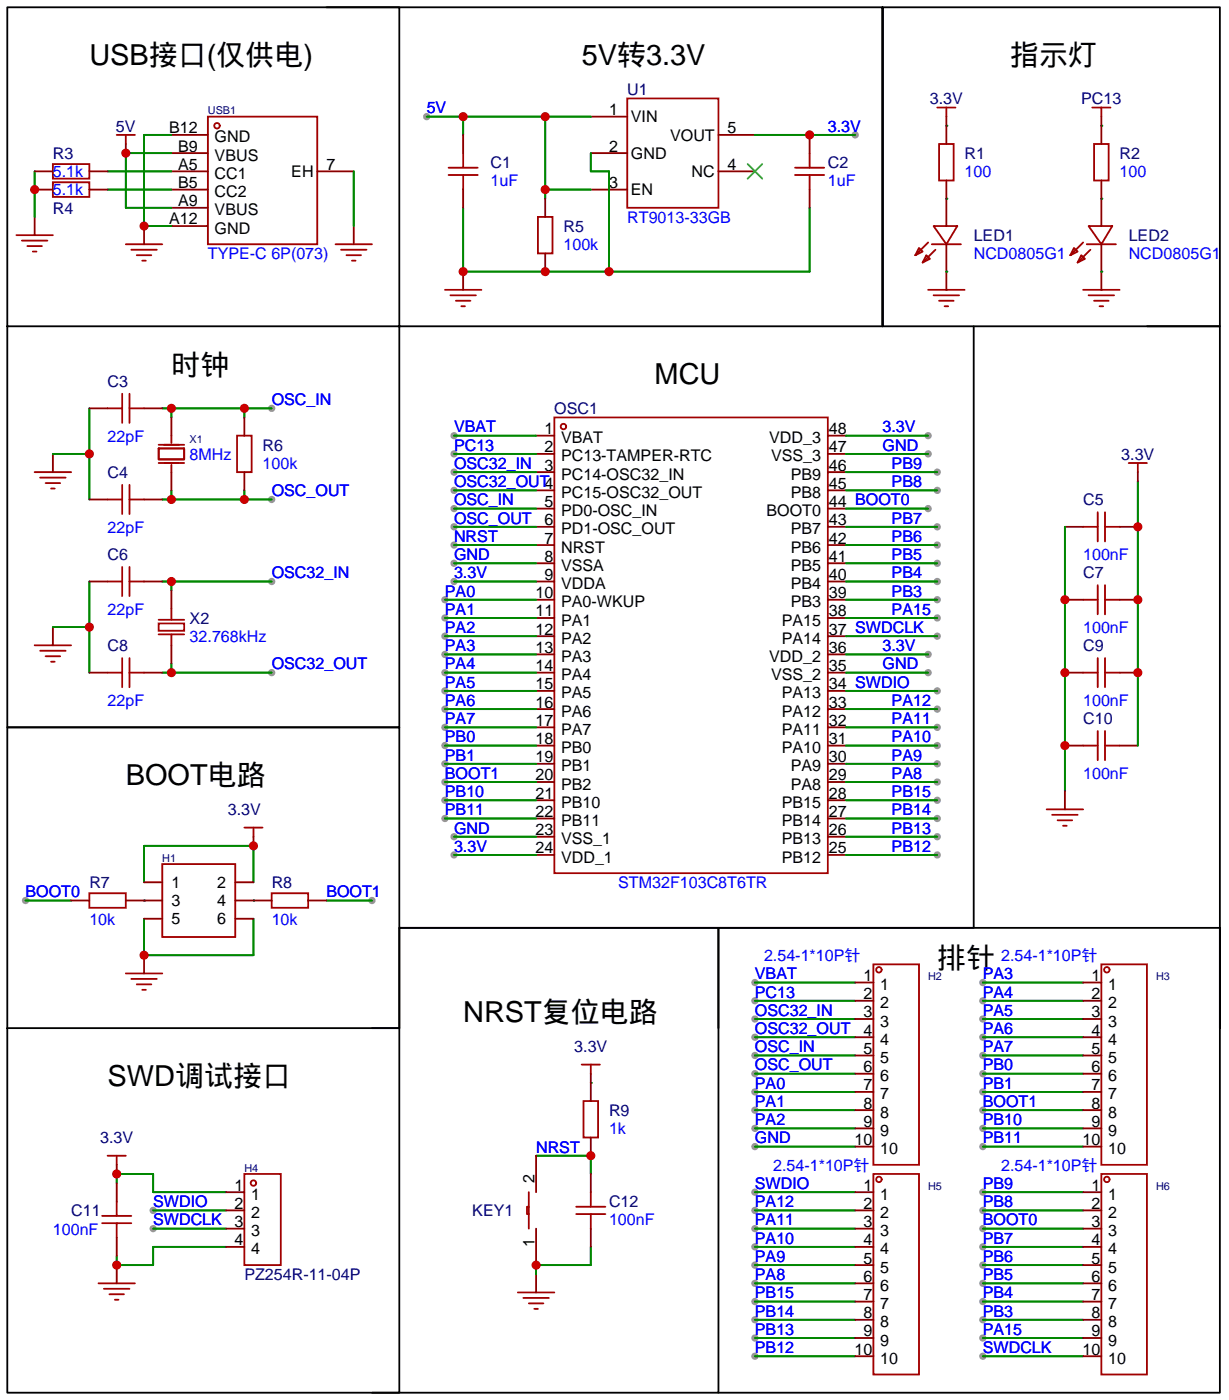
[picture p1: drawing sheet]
<svg xmlns="http://www.w3.org/2000/svg" width="171mm" height="195mm" viewBox="0 0 171 195" stroke-linecap="round" stroke-linejoin="round" font-family="sans-serif">
<g fill="#999">
<circle cx="37.8" cy="81" r=".51"/>
<circle cx="37.8" cy="93.7" r=".51"/>
<circle cx="63.2" cy="60.7" r=".51"/>
<circle cx="63.2" cy="65.8" r=".51"/>
<circle cx="63.2" cy="68.3" r=".51"/>
<circle cx="63.2" cy="70.9" r=".51"/>
<circle cx="63.2" cy="73.4" r=".51"/>
<circle cx="63.2" cy="75.9" r=".51"/>
<circle cx="62" cy="83.6" r=".51"/>
<circle cx="62" cy="86.1" r=".51"/>
<circle cx="62" cy="88.6" r=".51"/>
<circle cx="62" cy="91.2" r=".51"/>
<circle cx="62" cy="93.7" r=".51"/>
<circle cx="62" cy="96.3" r=".51"/>
<circle cx="62" cy="98.8" r=".51"/>
<circle cx="62" cy="101.3" r=".51"/>
<circle cx="62" cy="103.9" r=".51"/>
<circle cx="62" cy="106.4" r=".51"/>
<circle cx="62" cy="109" r=".51"/>
<circle cx="62" cy="114" r=".51"/>
<circle cx="62" cy="111.5" r=".51"/>
<circle cx="130.6" cy="65.8" r=".51"/>
<circle cx="130.6" cy="68.3" r=".51"/>
<circle cx="129.3" cy="70.9" r=".51"/>
<circle cx="130.6" cy="73.4" r=".51"/>
<circle cx="130.6" cy="75.9" r=".51"/>
<circle cx="130.6" cy="78.5" r=".51"/>
<circle cx="130.6" cy="81" r=".51"/>
<circle cx="130.6" cy="83.6" r=".51"/>
<circle cx="130.6" cy="86.1" r=".51"/>
<circle cx="130.6" cy="88.6" r=".51"/>
<circle cx="130.6" cy="96.3" r=".51"/>
<circle cx="130.6" cy="98.8" r=".51"/>
<circle cx="130.6" cy="101.3" r=".51"/>
<circle cx="130.6" cy="103.9" r=".51"/>
<circle cx="130.6" cy="106.4" r=".51"/>
<circle cx="130.6" cy="109" r=".51"/>
<circle cx="130.6" cy="114" r=".51"/>
<circle cx="130.6" cy="116.6" r=".51"/>
<circle cx="130.6" cy="119.1" r=".51"/>
<circle cx="130.6" cy="111.5" r=".51"/>
<circle cx="37.8" cy="56.9" r=".51"/>
<circle cx="37.8" cy="69.6" r=".51"/>
<circle cx="105.2" cy="136.9" r=".51"/>
<circle cx="105.2" cy="139.4" r=".51"/>
<circle cx="105.2" cy="142" r=".51"/>
<circle cx="105.2" cy="144.5" r=".51"/>
<circle cx="105.2" cy="147.1" r=".51"/>
<circle cx="105.2" cy="149.6" r=".51"/>
<circle cx="105.2" cy="152.1" r=".51"/>
<circle cx="105.2" cy="154.7" r=".51"/>
<circle cx="105.2" cy="157.2" r=".51"/>
<circle cx="105.2" cy="159.8" r=".51"/>
<circle cx="63.2" cy="78.5" r=".51"/>
<circle cx="63.2" cy="81" r=".51"/>
<circle cx="129.3" cy="63.2" r=".51"/>
<circle cx="129.3" cy="60.7" r=".51"/>
<circle cx="129.3" cy="93.7" r=".51"/>
<circle cx="129.3" cy="91.2" r=".51"/>
<circle cx="21.3" cy="168.7" r=".51"/>
<circle cx="21.3" cy="171.2" r=".51"/>
<circle cx="51.8" cy="125.5" r=".51"/>
<circle cx="3.6" cy="125.5" r=".51"/>
<circle cx="63.2" cy="63.2" r=".51"/>
<circle cx="63.2" cy="116.6" r=".51"/>
<circle cx="63.2" cy="119.1" r=".51"/>
<circle cx="136.9" cy="136.9" r=".51"/>
<circle cx="136.9" cy="139.4" r=".51"/>
<circle cx="136.9" cy="142" r=".51"/>
<circle cx="136.9" cy="144.5" r=".51"/>
<circle cx="136.9" cy="147.1" r=".51"/>
<circle cx="136.9" cy="149.6" r=".51"/>
<circle cx="136.9" cy="152.1" r=".51"/>
<circle cx="136.9" cy="154.7" r=".51"/>
<circle cx="136.9" cy="157.2" r=".51"/>
<circle cx="136.9" cy="159.8" r=".51"/>
<circle cx="105.2" cy="166.1" r=".51"/>
<circle cx="105.2" cy="168.7" r=".51"/>
<circle cx="105.2" cy="171.2" r=".51"/>
<circle cx="105.2" cy="173.7" r=".51"/>
<circle cx="105.2" cy="176.3" r=".51"/>
<circle cx="105.2" cy="178.8" r=".51"/>
<circle cx="105.2" cy="181.4" r=".51"/>
<circle cx="105.2" cy="183.9" r=".51"/>
<circle cx="105.2" cy="186.4" r=".51"/>
<circle cx="105.2" cy="189" r=".51"/>
<circle cx="136.9" cy="166.1" r=".51"/>
<circle cx="136.9" cy="168.7" r=".51"/>
<circle cx="136.9" cy="171.2" r=".51"/>
<circle cx="136.9" cy="173.7" r=".51"/>
<circle cx="136.9" cy="176.3" r=".51"/>
<circle cx="136.9" cy="178.8" r=".51"/>
<circle cx="136.9" cy="181.4" r=".51"/>
<circle cx="136.9" cy="183.9" r=".51"/>
<circle cx="136.9" cy="186.4" r=".51"/>
<circle cx="136.9" cy="189" r=".51"/>
<circle cx="119.1" cy="18.8" r=".51"/>
<circle cx="59.4" cy="16.3" r=".51"/>
</g>
<g fill="none" stroke="#a10000" stroke-width=".25">
<path d="M16.3 18.8h2.5M17.5 18.8v1.3M29 16.3h15.2v17.7h-15.2zM87.4 13.7h12.7v15.3h-12.7zM130.6 15h2.5M131.8 15v1.3M152.1 15h2.6M153.4 15v1.3M2.3 32.8h5.1M3 33.5h3.6M3.8 34.3h2M4.6 35.1h.5"/>
<path d="M7.4 22.9h5v2h-5zM7.4 25.4h5v2h-5zM17.5 34h5.1M18.3 34.8h3.5M19 35.6h2.1M19.8 36.3h.5M46.7 34h5.1M47.5 34.8h3.6M48.3 35.6h2M49 36.3h.5M62.5 24.4h4M62.5 23.4h4"/>
<path d="M64.5 21.3v2.1M64.5 24.4v2M74.9 30.2h2.1v5.1h-2.1zM110.7 24.4h4.1M110.7 23.4h4.1M112.8 21.3v2.1M112.8 24.4v2M128 34.5l.5 .6-1 .5zM129 35.6l.5 .5-1 .5zM129.3 33.8l-1.8 1.8M129.8 34h4.1M130 31.5h3.3l-1.5 2.5z"/>
<path d="M130.3 34.8l-1.8 1.8M130.8 20.1h2v5h-2zM149.6 34.5l.5 .6-1 .5zM150.6 35.6l.5 .5-1 .5zM150.9 33.8l-1.8 1.8M151.4 34h4M151.6 31.5h3.3l-1.5 2.5zM151.9 34.8l-1.8 1.8M152.4 20.1h2v5h-2zM15 56.9h2M17 54.9v4M18 56.9h2.1"/>
<path d="M18 54.9v4M62 40.4h5.1M62.7 41.1h3.6M63.5 41.9h2M64.3 42.7h.5M77.2 58.2h38.1v63.5h-38.1zM129.3 40.4h5.1M130 41.1h3.6M130.8 41.9h2M131.6 42.7h.5M150.9 40.4h5.1M151.6 41.1h3.6"/>
<path d="M152.4 41.9h2M153.2 42.7h.5M4.8 65.8h5.1M5.6 66.5h3.5M6.3 67.3h2.1M7.1 68.1h.5M15 69.6h2M17 67.6v4M17 79v4.1M18 67.6v4M18 79v4.1M18 69.6h2.1"/>
<path d="M22.1 62.5h3.6v1.5h-3.6zM22.1 64.5h3.6M22.1 62h3.6M23.9 60.7v1M23.9 64.8v1M33 60.7h2.1v5.1h-2.1zM150.9 73.4h2M152.9 71.4v4M153.9 73.4h2.1M153.9 71.4v4M157.2 64.5h2.6M158.5 64.5v1.3"/>
<path d="M4.8 89.9h5.1M5.6 90.7h3.5M6.3 91.4h2.1M7.1 92.2h.5M15 81h2M15 93.7h2M17 91.7v4.1M18 91.7v4.1M18 81h2.1M18 93.7h2.1M22.1 86.9h3.6v1h-3.6zM22.1 88.4h3.6"/>
<path d="M22.1 86.4h3.6M23.9 84.8v1.6M23.9 88.4v1.5M150.9 93.7h2M150.9 83.6h2M152.9 81.5v4.1M152.9 91.7v4.1M153.9 93.7h2.1M153.9 81.5v4.1M153.9 91.7v4.1M153.9 83.6h2.1M34 115.3h2.6"/>
<path d="M35.3 115.3v1.3M145.8 112.8h5.1M146.6 113.5h3.5M147.3 114.3h2.1M148.1 115.1h.5M150.9 103.9h2M152.9 101.9v4M153.9 101.9v4M153.9 103.9h2.1M12.4 124.5h5.1v2h-5.1zM17.5 135.6h5.1M18.3 136.4h3.5"/>
<path d="M19 137.2h2.1M19.8 137.9h.5M22.6 120.4h10.2v10.2h-10.2zM37.8 124.5h5.1v2h-5.1zM121.7 134.4h6.3v27.9h-6.3zM153.4 134.4h6.4v27.9h-6.4zM81 148.3h2.6M81.3 153.4h2v5.1h-2zM82.3 148.3v1.3M13.7 178.8h5.1M14.2 170.4h4.1M14.2 169.4h4.1"/>
<path d="M14.5 179.6h3.5M15 161h2.5M16.3 161v1.3M16.3 167.4v2M16.3 170.4v2.1M34 163.6h5.1v12.7h-5.1zM73.7 168.1h-.3v1.1h.3M73.7 166.1v5.1M80.3 168.1h4M80.3 169.2h4M82.3 166.1v2M82.3 169.2v2"/>
<path d="M121.7 163.6h6.3v27.9h-6.3zM153.4 163.6h6.4v27.9h-6.4zM15.2 180.3h2.1M16 181.1h.5M72.1 180.1h5.1M72.9 180.8h3.6M73.7 181.6h2M74.4 182.4h.5"/>
<circle cx="30.2" cy="17.5" r=".38"/>
<circle cx="78.5" cy="59.4" r=".38"/>
<circle cx="122.4" cy="135.1" r=".38"/>
<circle cx="154.2" cy="135.1" r=".38"/>
<circle cx="35.3" cy="164.8" r=".38"/>
<circle cx="122.4" cy="164.3" r=".38"/>
<circle cx="154.2" cy="164.3" r=".38"/>
</g>
<g fill="none" stroke="#870000" stroke-width=".25">
<path d="M23.9 18.8h5.1M64.5 18.8v2.5M82.3 16.3h5.1M100.1 18.8h5.1M112.8 18.8v2.5M131.8 16.3v3.8M153.4 16.3v3.8M4.8 23.9h2.6M4.8 26.4h2.6M4.8 30.2v2.6M12.4 23.9h2.6M12.4 26.4h2.6"/>
<path d="M17.5 20.1v1.2M20.1 31.5v2.5M23.9 23.9h5.1M23.9 31.5h5.1M23.9 29h5.1M23.9 26.4h5.1M23.9 21.3h5.1M44.2 23.9h5.1M49.3 31.5v2.5M64.5 26.4v2.6M64.5 37.8v2.6M75.9 27.7v2.5"/>
<path d="M75.9 35.3v2.5M82.3 26.4h5.1M82.3 21.3h5.1M100.1 23.9h5.1M112.8 26.4v2.6M131.8 25.1v6.4M131.8 34v6.4M153.4 25.1v6.4M153.4 34v6.4M12.4 56.9h2.6M20.1 56.9h2.5M23.9 58.2v2.5"/>
<path d="M34 58.2v2.5M7.4 63.2v2.6M12.4 69.6h2.6M20.1 69.6h2.5M23.9 65.8v2.5M34 65.8v2.5M74.7 60.7h2.5M74.7 63.2h2.5M74.7 65.8h2.5M74.7 68.3h2.5M74.7 70.9h2.5M74.7 73.4h2.5"/>
<path d="M74.7 75.9h2.5M74.7 78.5h2.5M115.3 60.7h2.6M115.3 63.2h2.6M115.3 65.8h2.6M115.3 68.3h2.6M115.3 70.9h2.6M115.3 73.4h2.6M115.3 75.9h2.6M115.3 78.5h2.6M148.3 73.4h2.6M156 73.4h2.5"/>
<path d="M158.5 65.8v1.3M7.4 87.4v2.5M12.4 81h2.6M12.4 93.7h2.6M20.1 81h2.5M20.1 93.7h2.5M23.9 82.3v2.5M23.9 89.9v2.6M74.7 81h2.5M74.7 83.6h2.5M74.7 86.1h2.5M74.7 88.6h2.5"/>
<path d="M74.7 91.2h2.5M74.7 93.7h2.5M74.7 96.3h2.5M74.7 98.8h2.5M115.3 81h2.6M115.3 83.6h2.6M115.3 86.1h2.6M115.3 88.6h2.6M115.3 91.2h2.6M115.3 93.7h2.6M115.3 96.3h2.6M115.3 98.8h2.6"/>
<path d="M148.3 83.6h2.6M148.3 93.7h2.6M156 83.6h2.5M156 93.7h2.5M35.3 116.6v1.3M74.7 101.3h2.5M74.7 103.9h2.5M74.7 106.4h2.5M74.7 109h2.5M74.7 111.5h2.5M74.7 114h2.5M74.7 116.6h2.5"/>
<path d="M74.7 119.1h2.5M115.3 101.3h2.6M115.3 103.9h2.6M115.3 106.4h2.6M115.3 109h2.6M115.3 111.5h2.6M115.3 114h2.6M115.3 116.6h2.6M115.3 119.1h2.6M148.3 103.9h2.6M148.3 110.2v2.6M156 103.9h2.5"/>
<path d="M9.9 125.5h2.5M17.5 125.5h5.1M20.1 133.1v2.5M20.1 122.9h2.5M20.1 128h2.5M32.8 122.9h2.5M32.8 125.5h5M32.8 128h2.5M42.9 125.5h2.6M119.1 136.9h2.6M119.1 139.4h2.6M150.9 136.9h2.5"/>
<path d="M150.9 139.4h2.5M82.3 149.6v3.8M82.3 158.5v2.5M119.1 142h2.6M119.1 144.5h2.6M119.1 147.1h2.6M119.1 149.6h2.6M119.1 152.1h2.6M119.1 154.7h2.6M119.1 157.2h2.6M119.1 159.8h2.6M150.9 142h2.5"/>
<path d="M150.9 144.5h2.5M150.9 147.1h2.5M150.9 149.6h2.5M150.9 152.1h2.5M150.9 154.7h2.5M150.9 157.2h2.5M150.9 159.8h2.5M16.3 162.3v1.3M16.3 164.8v2.6M16.3 172.5v2.5M16.3 176.3v2.5M31.5 166.1h2.5"/>
<path d="M31.5 168.7h2.5M31.5 171.2h2.5M31.5 173.7h2.5M74.7 161v5.1M74.7 171.2v5.1M74.7 177.5v2.6M82.3 163.6v2.5M82.3 171.2v2.5M119.1 166.1h2.6M119.1 168.7h2.6M119.1 171.2h2.6M119.1 173.7h2.6"/>
<path d="M119.1 176.3h2.6M119.1 178.8h2.6M150.9 166.1h2.5M150.9 168.7h2.5M150.9 171.2h2.5M150.9 173.7h2.5M150.9 176.3h2.5M150.9 178.8h2.5M119.1 181.4h2.6M119.1 183.9h2.6M119.1 186.4h2.6M119.1 189h2.6"/>
<path d="M150.9 181.4h2.5M150.9 183.9h2.5M150.9 186.4h2.5M150.9 189h2.5"/>
</g>
<g fill="none" stroke="#008700" stroke-width=".25">
<path d="M23.9 18.8h-3.8v12.7h3.8M59.4 16.3h22.9M64.5 16.3v2.5M75.9 16.3v11.4M105.2 18.8h13.9M131.8 17.5h.1M153.4 17.5h.1M4.8 23.9v6.3M15 26.4h8.9M15 23.9h8.9M23.9 21.3h-6.4v7.7h6.4M49.3 23.9v7.6"/>
<path d="M64.5 29v8.8h48.3v-8.8M75.9 26.4h6.4M82.3 21.3v2.6h2.5v13.9M131.8 37.8h.1M131.8 27.7h.1M153.4 37.8h.1M153.4 27.7h.1M12.4 56.9v12.7M22.6 56.9h15.2M23.9 56.9v1.3M34 56.9v1.3M7.4 63.2h5"/>
<path d="M22.6 69.6h15.2M23.9 68.3v1.3M34 68.3v1.3M63.2 60.7h11.5M63.2 65.8h11.5M63.2 68.3h11.5M63.2 70.9h11.5M63.2 73.4h11.5M63.2 75.9h11.5M63.2 78.5h11.5M63.2 63.2h11.5M117.9 60.7h11.4"/>
<path d="M117.9 65.8h12.7M117.9 68.3h12.7M117.9 70.9h11.4M117.9 73.4h12.7M117.9 75.9h12.7M117.9 78.5h12.7M117.9 63.2h11.4M148.3 73.4v36.8M158.5 67.1v36.8M7.4 87.4h5M12.4 81v12.7M22.6 81h15.2"/>
<path d="M22.6 93.7h15.2M23.9 81v1.3M23.9 92.5v1.2M62 93.7h12.7M62 83.6h12.7M62 86.1h12.7M62 88.6h12.7M62 91.2h12.7M62 96.3h12.7M62 98.8h12.7M63.2 81h11.5M117.9 81h12.7"/>
<path d="M117.9 93.7h11.4M117.9 83.6h12.7M117.9 86.1h12.7M117.9 88.6h12.7M117.9 91.2h11.4M117.9 96.3h12.7M117.9 98.8h12.7M62 101.3h12.7M62 103.9h12.7M62 106.4h12.7M62 109h12.7M62 114h12.7"/>
<path d="M62 111.5h12.7M63.2 116.6h11.5M63.2 119.1h11.5M117.9 101.3h12.7M117.9 103.9h12.7M117.9 106.4h12.7M117.9 109h12.7M117.9 114h12.7M117.9 111.5h12.7M117.9 116.6h12.7M117.9 119.1h12.7M3.6 125.5h6.3"/>
<path d="M20.1 125.5h.1M20.1 122.9v-5h15.2v5M20.1 128v5.1h15.2v-5.1M35.3 125.5h.1M45.5 125.5h6.3M105.2 136.9h13.9M105.2 139.4h13.9M136.9 136.9h14M136.9 139.4h14M82.3 150.9h.1M105.2 142h13.9M105.2 144.5h13.9"/>
<path d="M105.2 147.1h13.9M105.2 149.6h13.9M105.2 152.1h13.9M105.2 154.7h13.9M105.2 157.2h13.9M105.2 159.8h13.9M136.9 142h14M136.9 144.5h14M136.9 147.1h14M136.9 149.6h14M136.9 152.1h14M136.9 154.7h14"/>
<path d="M136.9 157.2h14M136.9 159.8h14M16.3 164.8v-1.2h5v2.5h10.2M21.3 168.7h10.2M21.3 171.2h10.2M31.5 173.7h-10.2v2.6h-5v-1.3M74.7 161h7.6v2.6M82.3 173.7v2.6h-7.6v1.2M105.2 176.3h13.9M105.2 168.7h13.9M105.2 166.1h13.9M105.2 171.2h13.9"/>
<path d="M105.2 173.7h13.9M105.2 178.8h13.9M136.9 176.3h14M136.9 168.7h14M136.9 166.1h14M136.9 171.2h14M136.9 173.7h14M136.9 178.8h14M105.2 181.4h13.9M105.2 183.9h13.9M105.2 186.4h13.9M105.2 189h13.9"/>
<path d="M136.9 181.4h14M136.9 183.9h14M136.9 186.4h14M136.9 189h14"/>
</g>
<path d="M45.5 1h77.4v44.5v-44.5h47v44.5h-10.1M1 45.5v-44.5h54.6v44.5h-54.6v55.8h54.6v-55.8h114.3v97.8v-14h-69.8v14M135.6 45.5v83.8h-80M1 143.3h54.6v50.8h-54.6zM1 143.3v-42h54.6v42h-3.8M55.6 143.3v-14h44.5v64.8h-48.3M169.9 143.3v50.8h-69.8" fill="none" stroke="#000" stroke-width=".25"/>
<path d="M104.1 22.9l2.1 2M106.2 22.9l-2.1 2" fill="none" stroke="#3c3" stroke-width=".25"/>
<g fill="#c00">
<circle cx="23.9" cy="81" r=".63"/>
<circle cx="23.9" cy="93.7" r=".63"/>
<circle cx="23.9" cy="56.9" r=".63"/>
<circle cx="34" cy="56.9" r=".63"/>
<circle cx="23.9" cy="69.6" r=".63"/>
<circle cx="34" cy="69.6" r=".63"/>
<circle cx="82.3" cy="161" r=".63"/>
<circle cx="12.4" cy="63.2" r=".63"/>
<circle cx="12.4" cy="87.4" r=".63"/>
<circle cx="74.7" cy="176.3" r=".63"/>
<circle cx="16.3" cy="163.6" r=".63"/>
<circle cx="16.3" cy="176.3" r=".63"/>
<circle cx="35.3" cy="117.9" r=".63"/>
<circle cx="20.1" cy="133.1" r=".63"/>
<circle cx="20.1" cy="31.5" r=".63"/>
<circle cx="17.5" cy="21.3" r=".63"/>
<circle cx="4.8" cy="26.4" r=".63"/>
<circle cx="158.5" cy="73.4" r=".63"/>
<circle cx="158.5" cy="83.6" r=".63"/>
<circle cx="158.5" cy="93.7" r=".63"/>
<circle cx="148.3" cy="103.9" r=".63"/>
<circle cx="148.3" cy="93.7" r=".63"/>
<circle cx="148.3" cy="83.6" r=".63"/>
<circle cx="112.8" cy="18.8" r=".63"/>
<circle cx="75.9" cy="37.8" r=".63"/>
<circle cx="64.5" cy="37.8" r=".63"/>
<circle cx="84.8" cy="37.8" r=".63"/>
<circle cx="64.5" cy="16.3" r=".63"/>
<circle cx="75.9" cy="16.3" r=".63"/>
<circle cx="75.9" cy="26.4" r=".63"/>
</g>
<g font-size="4">
<text x="12.4" y="9.1">USB接口(仅供电)</text>
<text x="81" y="9.1">5V转3.3V</text>
<text x="140.7" y="9.1">指示灯</text>
<text x="23.9" y="52.3">时钟</text>
<text x="91.2" y="53.5">MCU</text>
<text x="17.5" y="109.4">BOOT电路</text>
<text x="130.6" y="134.8">排针</text>
<text x="64.5" y="142.4">NRST复位电路</text>
<text x="15" y="151.3">SWD调试接口</text>
</g>
<g font-size="2.2" fill="#00f">
<text x="59.4" y="15.8">5V</text>
<text x="115.3" y="18.3">3.3V</text>
<text x="7.4" y="24.7">5.1k</text>
<text x="7.4" y="27.2">5.1k</text>
<text x="68.3" y="26">1uF</text>
<text x="115.3" y="26">1uF</text>
<text x="134.4" y="24.7">100</text>
<text x="156" y="24.7">100</text>
<text x="78.5" y="34.9">100k</text>
<text x="87.4" y="31">RT9013-33GB</text>
<text x="29" y="36.1">TYPE-C 6P(073)</text>
<text x="135.6" y="36.1">NCD0805G1</text>
<text x="157.2" y="36.1">NCD0805G1</text>
<text x="37.8" y="56.4">OSC_IN</text>
<text x="15" y="61.5">22pF</text>
<text x="26.4" y="64.1">8MHz</text>
<text x="36.6" y="65.3">100k</text>
<text x="63.2" y="60.3">VBAT</text>
<text x="63.2" y="65.3">OSC32_IN</text>
<text x="63.2" y="62.8">PC13</text>
<text x="122.9" y="62.8">GND</text>
<text x="122.9" y="60.3">3.3V</text>
<text x="124.2" y="65.3">PB9</text>
<text x="37.8" y="69.1">OSC_OUT</text>
<text x="63.2" y="67.9">OSC32_OUT4</text>
<text x="63.2" y="70.4">OSC_IN</text>
<text x="124.2" y="67.9">PB8</text>
<text x="15" y="74.2">22pF</text>
<text x="63.2" y="73">OSC_OUT</text>
<text x="63.2" y="75.5">NRST</text>
<text x="124.2" y="73">PB7</text>
<text x="124.2" y="75.5">PB6</text>
<text x="37.8" y="80.6">OSC32_IN</text>
<text x="62" y="83.1">PA0</text>
<text x="63.2" y="78">GND</text>
<text x="63.2" y="80.6">3.3V</text>
<text x="124.2" y="78">PB5</text>
<text x="124.2" y="80.6">PB4</text>
<text x="124.2" y="83.1">PB3</text>
<text x="150.9" y="78">100nF</text>
<text x="15" y="85.7">22pF</text>
<text x="26.4" y="89.5">32.768kHz</text>
<text x="62" y="85.7">PA1</text>
<text x="62" y="88.2">PA2</text>
<text x="124.2" y="85.7">PA15</text>
<text x="150.9" y="88.2">100nF</text>
<text x="37.8" y="93.3">OSC32_OUT</text>
<text x="62" y="90.7">PA3</text>
<text x="62" y="93.3">PA4</text>
<text x="62" y="95.8">PA5</text>
<text x="122.9" y="93.3">GND</text>
<text x="122.9" y="90.7">3.3V</text>
<text x="15" y="98.4">22pF</text>
<text x="62" y="98.4">PA6</text>
<text x="62" y="100.9">PA7</text>
<text x="124.2" y="98.4">PA12</text>
<text x="124.2" y="100.9">PA11</text>
<text x="150.9" y="98.4">100nF</text>
<text x="62" y="103.4">PB0</text>
<text x="62" y="106">PB1</text>
<text x="124.2" y="103.4">PA10</text>
<text x="124.2" y="106">PA9</text>
<text x="62" y="108.5">BOOT1</text>
<text x="62" y="113.6">PB11</text>
<text x="62" y="111.1">PB10</text>
<text x="124.2" y="108.5">PA8</text>
<text x="124.2" y="113.6">PB14</text>
<text x="124.2" y="111.1">PB15</text>
<text x="150.9" y="108.5">100nF</text>
<text x="63.2" y="116.1">GND</text>
<text x="63.2" y="118.7">3.3V</text>
<text x="124.2" y="116.1">PB13</text>
<text x="124.2" y="118.7">PB12</text>
<text x="3.6" y="125">BOOT0</text>
<text x="45.5" y="125">BOOT1</text>
<text x="86.1" y="123.8">STM32F103C8T6TR</text>
<text x="12.4" y="128.8">10k</text>
<text x="37.8" y="128.8">10k</text>
<text x="105.2" y="136.5">VBAT</text>
<text x="106.4" y="133.9">2.54-1*10P针</text>
<text x="136.9" y="136.5">PA3</text>
<text x="139.4" y="133.9">2.54-1*10P针</text>
<text x="105.2" y="139">PC13</text>
<text x="105.2" y="141.5">OSC32_IN</text>
<text x="136.9" y="139">PA4</text>
<text x="136.9" y="141.5">PA5</text>
<text x="105.2" y="144.1">OSC32_OUT</text>
<text x="105.2" y="146.6">OSC_IN</text>
<text x="105.2" y="149.2">OSC_OUT</text>
<text x="136.9" y="144.1">PA6</text>
<text x="136.9" y="146.6">PA7</text>
<text x="136.9" y="149.2">PB0</text>
<text x="105.2" y="151.7">PA0</text>
<text x="105.2" y="154.2">PA1</text>
<text x="136.9" y="151.7">PB1</text>
<text x="136.9" y="154.2">BOOT1</text>
<text x="74.7" y="160.6">NRST</text>
<text x="84.8" y="158">1k</text>
<text x="105.2" y="156.8">PA2</text>
<text x="105.2" y="159.3">GND</text>
<text x="136.9" y="156.8">PB10</text>
<text x="136.9" y="159.3">PB11</text>
<text x="105.2" y="165.7">SWDIO</text>
<text x="107.7" y="163.1">2.54-1*10P针</text>
<text x="136.9" y="165.7">PB9</text>
<text x="139.4" y="163.1">2.54-1*10P针</text>
<text x="7.4" y="172">100nF</text>
<text x="21.3" y="168.2">SWDIO</text>
<text x="21.3" y="170.7">SWDCLK</text>
<text x="84.8" y="170.7">100nF</text>
<text x="105.2" y="168.2">PA12</text>
<text x="105.2" y="170.7">PA11</text>
<text x="105.2" y="173.3">PA10</text>
<text x="136.9" y="168.2">PB8</text>
<text x="136.9" y="170.7">BOOT0</text>
<text x="136.9" y="173.3">PB7</text>
<text x="105.2" y="175.8">PA9</text>
<text x="105.2" y="178.4">PA8</text>
<text x="136.9" y="175.8">PB6</text>
<text x="136.9" y="178.4">PB5</text>
<text x="105.2" y="180.9">PB15</text>
<text x="105.2" y="183.4">PB14</text>
<text x="105.2" y="186">PB13</text>
<text x="136.9" y="180.9">PB4</text>
<text x="136.9" y="183.4">PB3</text>
<text x="136.9" y="186">PA15</text>
<text x="105.2" y="188.5">PB12</text>
<text x="136.9" y="188.5">SWDCLK</text>
</g>
<g font-size="2.2">
<text x="84.9" y="16">1</text>
<text x="87.9" y="17.1">VIN</text>
<text x="23.6" y="18.6">B12</text>
<text x="24.8" y="23.7">A5</text>
<text x="24.8" y="21.1">B9</text>
<text x="29.9" y="22.4">VBUS</text>
<text x="29.9" y="19.9">GND</text>
<text x="45.5" y="23.7">7</text>
<text x="84.9" y="21.1">2</text>
<text x="87.9" y="22.1">GND</text>
<text x="93.3" y="19.6">VOUT</text>
<text x="101.3" y="23.7">4</text>
<text x="101.3" y="18.6">5</text>
<text x="24.8" y="28.7">A9</text>
<text x="24.8" y="26.2">B5</text>
<text x="29.9" y="24.9">CC1</text>
<text x="29.9" y="27.5">CC2</text>
<text x="40.6" y="24.7">EH</text>
<text x="84.9" y="26.2">3</text>
<text x="87.9" y="27.2">EN</text>
<text x="96.3" y="24.7">NC</text>
<text x="23.6" y="31.3">A12</text>
<text x="29.9" y="32.6">GND</text>
<text x="29.9" y="30">VBUS</text>
<text x="75.8" y="60.5">1</text>
<text x="75.8" y="63">2</text>
<text x="75.8" y="65.6">3</text>
<text x="78.2" y="61.8">VBAT</text>
<text x="78.2" y="64.3">PC13-TAMPER-RTC</text>
<text x="107.2" y="61.8">VDD_3</text>
<text x="107.4" y="64.3">VSS_3</text>
<text x="115.4" y="65.6">46</text>
<text x="115.4" y="63">47</text>
<text x="115.4" y="60.5">48</text>
<text x="75.8" y="70.7">5</text>
<text x="78.2" y="66.8">PC14-OSC32_IN</text>
<text x="78.2" y="69.4">PC15-OSC32_OUT</text>
<text x="78.2" y="71.9">PD0-OSC_IN</text>
<text x="106.8" y="71.9">BOOT0</text>
<text x="110.1" y="69.4">PB8</text>
<text x="110.1" y="66.8">PB9</text>
<text x="115.4" y="70.7">44 BOOT0</text>
<text x="115.4" y="68.1">45</text>
<text x="75.8" y="73.2">6</text>
<text x="75.8" y="75.7">7</text>
<text x="78.2" y="74.5">PD1-OSC_OUT</text>
<text x="78.2" y="77">NRST</text>
<text x="110.1" y="77">PB6</text>
<text x="110.1" y="74.5">PB7</text>
<text x="115.4" y="75.7">42</text>
<text x="115.4" y="73.2">43</text>
<text x="74.6" y="83.4">10</text>
<text x="75.8" y="78.3">8</text>
<text x="75.8" y="80.8">9</text>
<text x="78.2" y="79.5">VSSA</text>
<text x="78.2" y="82.1">VDDA</text>
<text x="110.1" y="82.1">PB4</text>
<text x="110.1" y="79.5">PB5</text>
<text x="115.4" y="83.4">39</text>
<text x="115.4" y="80.8">40</text>
<text x="115.4" y="78.3">41</text>
<text x="74.6" y="85.9">11</text>
<text x="74.6" y="88.4">12</text>
<text x="78.2" y="84.6">PA0-WKUP</text>
<text x="78.2" y="87.2">PA1</text>
<text x="78.2" y="89.7">PA2</text>
<text x="108.9" y="89.7">PA14</text>
<text x="108.9" y="87.2">PA15</text>
<text x="110.1" y="84.6">PB3</text>
<text x="115.4" y="88.4">37 SWDCLK</text>
<text x="115.4" y="85.9">38</text>
<text x="74.6" y="91">13</text>
<text x="74.6" y="93.5">14</text>
<text x="78.2" y="92.2">PA3</text>
<text x="78.2" y="94.8">PA4</text>
<text x="107.2" y="92.2">VDD_2</text>
<text x="107.4" y="94.8">VSS_2</text>
<text x="115.4" y="93.5">35</text>
<text x="115.4" y="91">36</text>
<text x="74.6" y="96.1">15</text>
<text x="74.6" y="98.6">16</text>
<text x="74.6" y="101.1">17</text>
<text x="78.2" y="97.3">PA5</text>
<text x="78.2" y="99.9">PA6</text>
<text x="108.9" y="99.9">PA12</text>
<text x="108.9" y="97.3">PA13</text>
<text x="115.4" y="101.1">32</text>
<text x="115.4" y="98.6">33</text>
<text x="115.4" y="96.1">34 SWDIO</text>
<text x="74.6" y="103.7">18</text>
<text x="74.6" y="106.2">19</text>
<text x="78.2" y="102.4">PA7</text>
<text x="78.2" y="104.9">PB0</text>
<text x="78.2" y="107.5">PB1</text>
<text x="108.9" y="104.9">PA10</text>
<text x="108.9" y="102.4">PA11</text>
<text x="110.1" y="107.5">PA9</text>
<text x="115.4" y="106.2">30</text>
<text x="115.4" y="103.7">31</text>
<text x="74.6" y="108.8">20</text>
<text x="74.6" y="111.3">21</text>
<text x="74.6" y="113.8">22</text>
<text x="78.2" y="110">PB2</text>
<text x="78.2" y="112.6">PB10</text>
<text x="108.9" y="112.6">PB15</text>
<text x="110.1" y="110">PA8</text>
<text x="115.4" y="113.8">27</text>
<text x="115.4" y="111.3">28</text>
<text x="115.4" y="108.8">29</text>
<text x="74.6" y="116.4">23</text>
<text x="74.6" y="118.9">24</text>
<text x="78.2" y="115.1">PB11</text>
<text x="78.2" y="117.6">VSS_1</text>
<text x="108.9" y="117.6">PB13</text>
<text x="108.9" y="115.1">PB14</text>
<text x="115.4" y="118.9">25</text>
<text x="115.4" y="116.4">26</text>
<text x="23.9" y="123.7">1</text>
<text x="30.3" y="123.7">2</text>
<text x="78.2" y="120.2">VDD_1</text>
<text x="108.9" y="120.2">PB12</text>
<text x="23.9" y="126.3">3</text>
<text x="23.9" y="128.8">5</text>
<text x="30.3" y="126.3">4</text>
<text x="30.3" y="128.8">6</text>
<text x="120.3" y="136.7">1</text>
<text x="122.6" y="138">1</text>
<text x="152" y="136.7">1</text>
<text x="154.4" y="138">1</text>
<text x="120.3" y="139.2">2</text>
<text x="120.3" y="141.8">3</text>
<text x="122.6" y="140.5">2</text>
<text x="122.6" y="143">3</text>
<text x="152" y="139.2">2</text>
<text x="152" y="141.8">3</text>
<text x="154.4" y="140.5">2</text>
<text x="154.4" y="143">3</text>
<text x="120.3" y="144.3">4</text>
<text x="120.3" y="146.9">5</text>
<text x="120.3" y="149.4">6</text>
<text x="122.6" y="145.6">4</text>
<text x="122.6" y="148.1">5</text>
<text x="152" y="144.3">4</text>
<text x="152" y="146.9">5</text>
<text x="152" y="149.4">6</text>
<text x="154.4" y="145.6">4</text>
<text x="154.4" y="148.1">5</text>
<text x="120.3" y="151.9">7</text>
<text x="120.3" y="154.5">8</text>
<text x="122.6" y="150.7">6</text>
<text x="122.6" y="153.2">7</text>
<text x="122.6" y="155.7">8</text>
<text x="152" y="151.9">7</text>
<text x="152" y="154.5">8</text>
<text x="154.4" y="150.7">6</text>
<text x="154.4" y="153.2">7</text>
<text x="154.4" y="155.7">8</text>
<text x="119" y="159.6">10</text>
<text x="120.3" y="157">9</text>
<text x="122.6" y="158.3">9</text>
<text x="122.6" y="160.8">10</text>
<text x="150.8" y="159.6">10</text>
<text x="152" y="157">9</text>
<text x="154.4" y="158.3">9</text>
<text x="154.4" y="160.8">10</text>
<text x="32.7" y="165.9">1</text>
<text x="35" y="167.2">1</text>
<text x="74.5" y="164.8" transform="rotate(-90 74.5 164.8)">2</text>
<text x="120.3" y="165.9">1</text>
<text x="122.6" y="167.2">1</text>
<text x="152" y="165.9">1</text>
<text x="154.4" y="167.2">1</text>
<text x="32.7" y="168.4">2</text>
<text x="32.7" y="171">3</text>
<text x="32.7" y="173.5">4</text>
<text x="35" y="169.7">2</text>
<text x="35" y="172.3">3</text>
<text x="74.5" y="173.7" transform="rotate(-90 74.5 173.7)">1</text>
<text x="120.3" y="168.4">2</text>
<text x="120.3" y="171">3</text>
<text x="120.3" y="173.5">4</text>
<text x="122.6" y="169.7">2</text>
<text x="122.6" y="172.3">3</text>
<text x="152" y="168.4">2</text>
<text x="152" y="171">3</text>
<text x="152" y="173.5">4</text>
<text x="154.4" y="169.7">2</text>
<text x="154.4" y="172.3">3</text>
<text x="35" y="174.8">4</text>
<text x="120.3" y="176.1">5</text>
<text x="120.3" y="178.6">6</text>
<text x="122.6" y="174.8">4</text>
<text x="122.6" y="177.3">5</text>
<text x="122.6" y="179.9">6</text>
<text x="152" y="176.1">5</text>
<text x="152" y="178.6">6</text>
<text x="154.4" y="174.8">4</text>
<text x="154.4" y="177.3">5</text>
<text x="154.4" y="179.9">6</text>
<text x="120.3" y="181.1">7</text>
<text x="120.3" y="183.7">8</text>
<text x="122.6" y="182.4">7</text>
<text x="122.6" y="185">8</text>
<text x="152" y="181.1">7</text>
<text x="152" y="183.7">8</text>
<text x="154.4" y="182.4">7</text>
<text x="154.4" y="185">8</text>
<text x="119" y="188.8">10</text>
<text x="120.3" y="186.2">9</text>
<text x="122.6" y="187.5">9</text>
<text x="122.6" y="190">10</text>
<text x="150.8" y="188.8">10</text>
<text x="152" y="186.2">9</text>
<text x="154.4" y="187.5">9</text>
<text x="154.4" y="190">10</text>
</g>
<g font-size="2.2" fill="#000080">
<text x="87.4" y="13.3">U1</text>
<text x="129.5" y="14.5">3.3V</text>
<text x="150.6" y="14.5">PC13</text>
<text x="7.4" y="22.2">R3</text>
<text x="16.2" y="18.3">5V</text>
<text x="68.3" y="23.4">C1</text>
<text x="115.3" y="23.4">C2</text>
<text x="134.4" y="22.2">R1</text>
<text x="156" y="22.2">R2</text>
<text x="7.4" y="29.8">R4</text>
<text x="78.5" y="32.3">R5</text>
<text x="135.6" y="33.6">LED1</text>
<text x="157.2" y="33.6">LED2</text>
<text x="15" y="53.9">C3</text>
<text x="77.2" y="57.7">OSC1</text>
<text x="36.6" y="62.8">R6</text>
<text x="156.2" y="64.1">3.3V</text>
<text x="15" y="66.6">C4</text>
<text x="150.9" y="70.4">C5</text>
<text x="15" y="78">C6</text>
<text x="150.9" y="80.6">C7</text>
<text x="26.4" y="86.9">X2</text>
<text x="15" y="90.7">C8</text>
<text x="150.9" y="90.7">C9</text>
<text x="150.9" y="100.9">C10</text>
<text x="31.7" y="113.6">3.3V</text>
<text x="12.4" y="123.8">R7</text>
<text x="37.8" y="123.8">R8</text>
<text x="80" y="146.6">3.3V</text>
<text x="84.8" y="155.5">R9</text>
<text x="14" y="159.3">3.3V</text>
<text x="9.9" y="169.5">C11</text>
<text x="65.8" y="169.5">KEY1</text>
<text x="84.8" y="168.2">C12</text>
<text x="34" y="178.4">PZ254R-11-04P</text>
</g>
<g font-size="1.5" fill="#000080">
<text x="29" y="16">USB1</text>
<text x="26.4" y="61.7">X1</text>
<text x="22.6" y="120.1">H1</text>
<text x="129.3" y="136.6">H2</text>
<text x="161" y="136.6">H3</text>
<text x="34" y="163.3">H4</text>
<text x="129.3" y="165.8">H5</text>
<text x="161" y="165.8">H6</text>
</g>
</svg>
